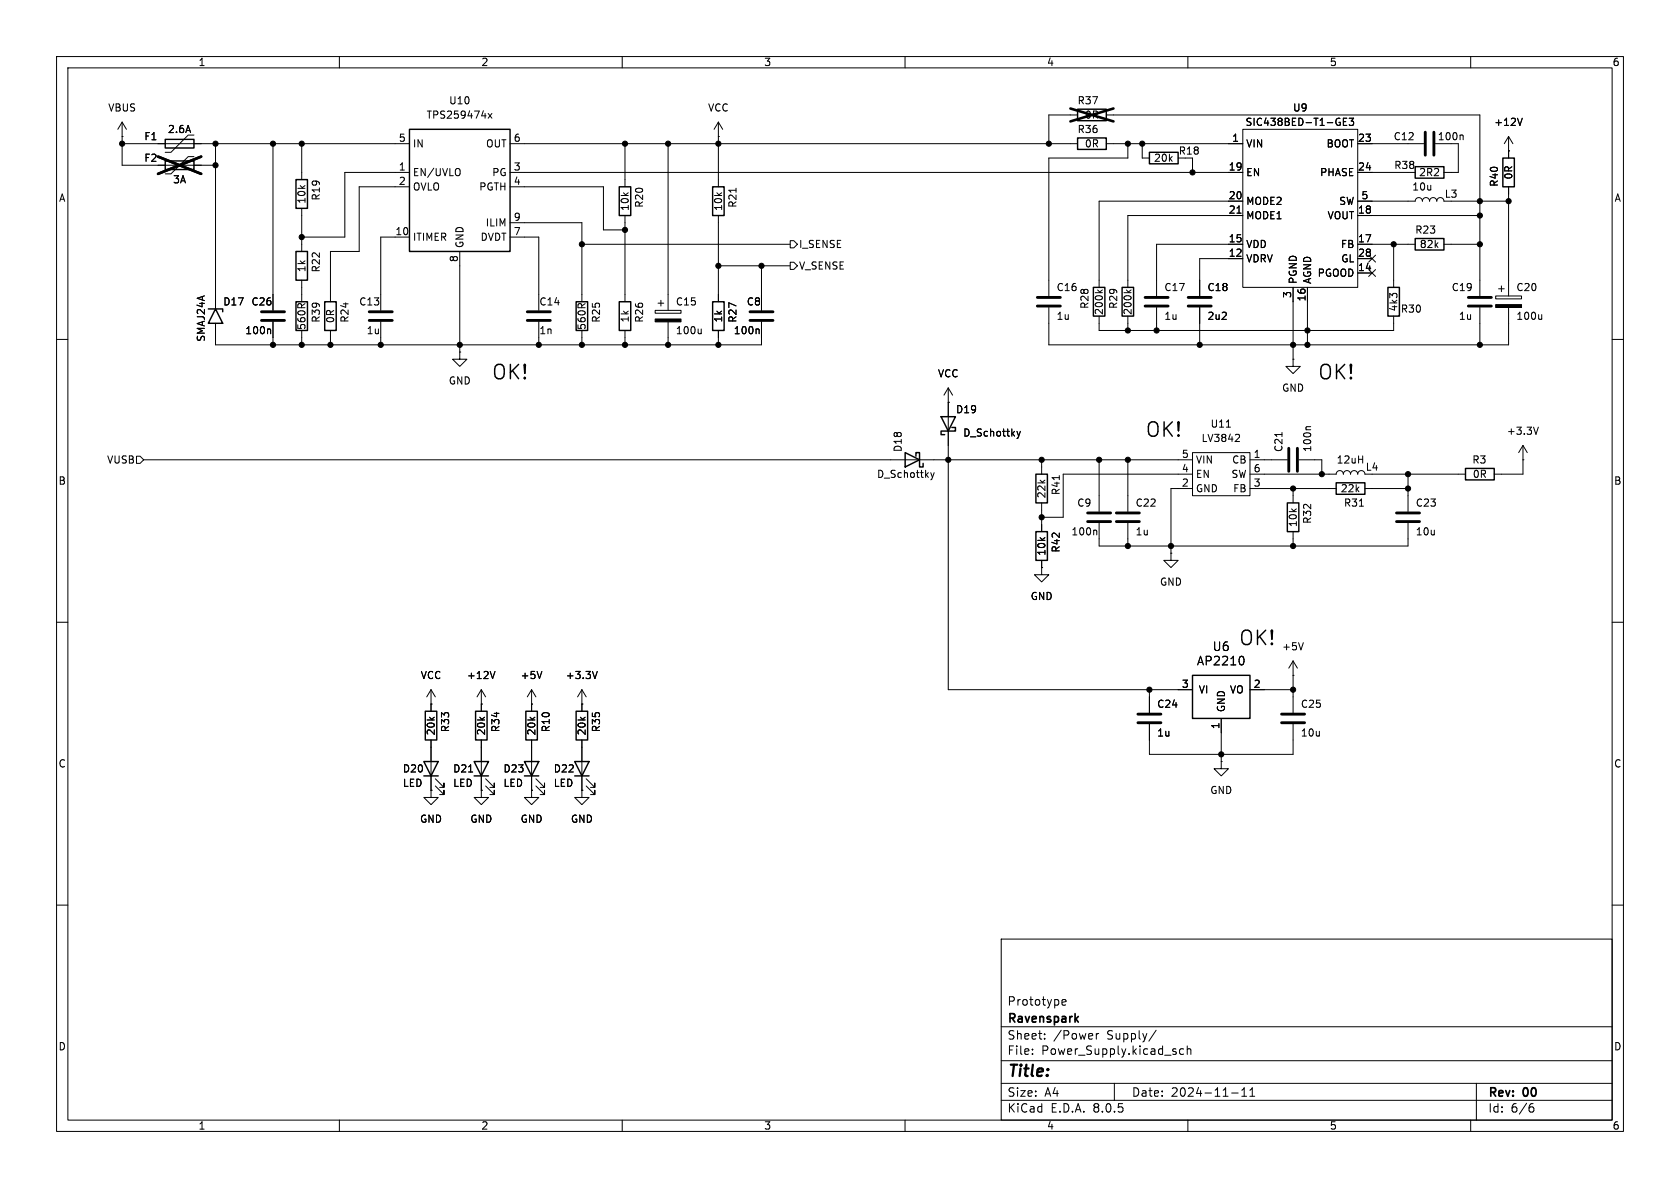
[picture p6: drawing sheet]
<svg xmlns="http://www.w3.org/2000/svg" width="297mm" height="210mm" viewBox="0 0 297 210" stroke-linecap="round" stroke-linejoin="round" font-family="sans-serif">
<g fill="none" stroke="#000" stroke-width=".18">
<path d="M10 10h277v190h-277zM12 12h273v186h-273zM60 10v2M110 10v2M160 10v2M210 10v2M260 10v2M21.6 24.1h.1M21.6 21.6l-.8 1.3M21.6 21.6v7.6h16.5M21.6 21.6l.8 1.3M21.6 25.4h50.8"/>
<path d="M34.3 23.9h-1l-3.1 3h-1M34.3 27.7h-1l-3.1 3h-1M38.1 25.4v29.2M48.3 25.4v29.5M53.3 25.4v6.4M53.3 36.8v7.7M72.4 30.5h-11.4v11.4h-7.7M72.4 33h-8.9v11.5h-5.1v8.8M81.2 29.9a.9 .9 0 0 1 0 1.1M86.3 20.1l.7 .8M87 20.1l-.7 .8M90.2 25.4h100.3"/>
<path d="M90.2 30.5h129.5M90.2 39.4h12.7v13.9M90.2 33h16.5v7.6h3.8M110.5 25.4v7.6M110.5 38.1v15.2M118.1 25.4v29.5M127 24.1h.1M127 21.6l-.8 1.3M127 21.6v11.4M127 38.1v15.2M127 21.6l.8 1.3M130.1 33.3v.7"/>
<path d="M190.5 20.3h-5.1v5.1M195.6 20.3h66v32M195.6 25.4h24.1M199.4 25.4v2.5h-14v24.4M201.9 25.4v2.5h1.3M210.8 27.9v2.6M218.7 37.7h.7M219.7 22.9h20.3v27.9h-20.3zM219.7 38.1h-20.3v12.7M219.7 35.6h-25.4v15.2M237.5 21.5h.4M238.1 20.9h-.6v1.3h.6"/>
<path d="M238.5 20.9h.8l-.4 .5 .3 .1v.5l-.1 .2-.6-.2M240 35.6h10.2a.64 .64 0 0 1 .6-.7 .64 .64 0 0 1 .7 .7 .64 .64 0 0 1 .6-.7 .64 .64 0 0 1 .6 .7 .64 .64 0 0 1 .7-.7 .64 .64 0 0 1 .6 .7 .64 .64 0 0 1 .6-.7 .64 .64 0 0 1 .7 .7M240 25.4h11.7M240 38.1h21.6M240 30.5h10.2M256.5 35.6h10.2M257.8 25.4v5.1h-2.5M258.5 23.9l.2 .1v.7M266.7 26.7h.1M266.7 24.1v3.8M266.7 33v19.3M266.7 24.1l-.8 1.3"/>
<path d="M266.7 24.1l.8 1.3M269.1 20.9l-.4 1.3M10 60h2M47.7 58.2l.1 .1v.7M48.3 56.9v4.1M53.3 49.5v3.8M53.3 58.4v2.6M58.4 58.4v2.6M67.3 56.9v4.1M72.4 41.9h-5.1v13M81.3 44.5v17.7M90.2 41.9h5v13"/>
<path d="M95.2 56.9v4.1M102.9 43.2h36.8M102.9 58.4v2.6M110.5 58.4v2.6M115.8 54.9h4.6v.5h-4.6zM116.3 53.6h1M116.8 53.1v1M118.1 56.9v4.1M124 58.2v.8M124 58.9l-.2 .1M127 58.4v2.6M127 47h12.7"/>
<path d="M134 58.2l.2 .1v.7M134.6 47v7.9M134.6 56.9v4.1h-96.5v-3.8M139.7 42.5h.6l.7 .7-.7 .6h-.6zM139.7 46.4h.6l.7 .6-.7 .6h-.6zM185.4 54.4v6.6h81.3v-6.6M194 51.3l.5 .4M194.3 55.9v2.5h52.1v-2.5M194.9 51.3l-.5 .3M199.1 51.3l.5 .4M199.4 55.9v2.5M200 51.3l-.5 .3"/>
<path d="M204.5 54.4v4M212.1 54.4v6.6M219.7 45.7h-7.6v6.6M219.7 43.2h-15.2v9.1M228.6 50.8v12.7M231.1 50.8v10.2M240 45.7h2.6M240 48.3h2.6M240 43.2h10.2M242 45.1l1.2 1.2M242 47.7l1.2 1.2M243.2 45.1l-1.2 1.2"/>
<path d="M243.2 47.7l-1.2 1.2M246.4 43.2v7.6M255.3 43.2h6.3M261.6 54.4v6.6M264.4 52.3h4.6v.5h-4.6zM264.9 51.1h1M265.4 50.5v1.1M272.6 55.6v.9M272.6 56.3l-.2 .2M285 60h2M81.3 62.2v1.3h1.2l-1.2 1.3-1.3-1.3h1.3M81.3 62.2h.1"/>
<path d="M167.6 71.1h.1M167.6 68.6v53.3h43.2M167.6 68.6l-.7 1.3M167.6 68.6l.8 1.3M179.8 76.3l.3 .8M180.1 77.1l-.3 .4M180.4 76.3l-.3 .8M216.8 75.5h.7M218.9 76.8l.2 .2v.3l-.8 .7h.8M226.6 76.5v.7M228.6 63.5v1.3h1.3l-1.3 1.2-1.3-1.2h1.3M228.6 63.5h.1"/>
<path d="M231.7 75.4h-.6l-.2 .2M269.2 78.7v5.1h-5M269.2 78.7l-.7 1.3M269.2 78.7l.8 1.3M272 75.5l-.5 1.3M24.1 80.6h.7l.6 .7-.6 .6h-.7zM25.4 81.3h185.4M164.5 83.6l.3 .8M164.8 84.4l-.3 .4M165.2 83.6l-.4 .8M184.1 81.3v2.5M184.1 88.9v5.1"/>
<path d="M184.1 99.1v1.2M187.3 84.1v.7M193.7 93.7l.2 .2v.7M194.3 81.3v9.1M194.3 92.5v4h54.6v-4M199.4 81.3v9.1M199.4 92.5v4M207 97.8v1.3h1.3l-1.3 1.2-1.3-1.2h1.3M207 97.8h.1M210.8 80h10.2v7.6h-10.2zM210.8 83.8h-22.8v7.6h-3.9M210.8 86.4h-3.8v11.4"/>
<path d="M221 83.8h15.2a.64 .64 0 0 1 .7-.6 .64 .64 0 0 1 .6 .6 .64 .64 0 0 1 .6-.6 .64 .64 0 0 1 .7 .6 .64 .64 0 0 1 .6-.6 .64 .64 0 0 1 .6 .6 .64 .64 0 0 1 .7-.6 .64 .64 0 0 1 .6 .6M221 81.3h6.6M221 86.4h15.2M228.6 86.4v2.5M228.6 94v2.5M229.6 81.3h4.1v2.5M240.3 89.5h.7M241.3 86.4h7.6M242.6 83.8h16.5M248.9 83.8v6.6M269.2 81.3h.1M10 110h2"/>
<path d="M87.5 118.7l-.4 1.3M95.8 118.7l-.4 1.3M105.6 118.7l-.4 1.3M184.1 100.3v1.3h1.3l-1.3 1.3-1.2-1.3h1.2M184.1 100.3h.1M219.7 116.1l.2 .5-.2 .9M228.6 119.4h.1M228.6 116.8v9.2M228.6 116.8l-.8 1.3M228.6 116.8l.8 1.3M230.4 113.6l-.4 1.3M285 110h2"/>
<path d="M76.2 124.5h.1M76.2 139.7v1.3h1.3l-1.3 1.2-1.3-1.2h1.3M76.2 139.7h.1M76.2 121.9l-.8 1.3M76.2 121.9v3.8M76.2 130.8v8.9M76.2 121.9l.8 1.3M77 138.9l1.5 1.6v-.8v.8h-.8M77 137.7l1.5 1.5v-.8v.8h-.8M82.8 136.5h.8M85.1 124.5h.1M85.1 139.7v1.3h1.3l-1.3 1.2-1.3-1.2h1.3"/>
<path d="M85.1 139.7h.1M85.1 121.9v3.8M85.1 130.8v8.9M85.1 121.9l-.8 1.3M85.1 121.9l.8 1.3M85.9 138.9l1.5 1.6v-.8v.8h-.8M85.9 137.7l1.5 1.5v-.8v.8h-.8M94 139.7v1.3h1.2l-1.2 1.2-1.3-1.2h1.3M94 139.7h.1M94 124.5h.1M94 121.9v3.8M94 130.8v8.9"/>
<path d="M94 121.9l-.8 1.3M94 121.9l.7 1.3M94.7 138.9l1.6 1.6v-.8v.8h-.8M94.7 137.7l1.6 1.5v-.8v.8h-.8M102.9 124.5h.1M102.9 139.7v1.3h1.2l-1.2 1.2-1.3-1.2h1.3M102.9 139.7h.1M102.9 121.9l-.8 1.3M102.9 121.9v3.8M102.9 130.8v8.9M102.9 121.9l.7 1.3M103.6 138.9l1.6 1.6v-.8v.8h-.8"/>
<path d="M103.6 137.7l1.6 1.5v-.8v.8h-.8M203.2 128v5.4h25.4v-5.4M203.2 121.9v4.1M215.9 134.6v1.3h1.3l-1.3 1.3-1.3-1.3h1.3M215.9 134.6h.1M215.9 127v7.6M221 121.9h7.6M10 160h2M285 160h2M177 166h108v32h-108zM187.7 177.2l.8-.1-.1-.3-.4-.1-.3 .2 .1 .7h.6M60 198v2"/>
<path d="M110 198v2M160 198v2M177 194.5h108M177 191.5h108M177 187.5h108M177 181.5h108M182.5 186.3v.1M182.5 185.5v.1M184.7 183.6v.1M184.7 182.8v.1M193.8 182.7v1M194.2 182.7l-.2 .1-.2 .2"/>
<path d="M197 191.5v3M204.4 182.1l-1.3 2M209.2 185.5l-.4-.1-.3 .3v.4l.2 .2h.5M209.9 185.5l.2-.1 .4 .1v.9M209.9 184.9v1.5M210 198v2M217.7 193.2h1.2M219.5 193.8h.9M219.5 192.7l.5-.4v1.5M221 193.8h.8M221 192.7l.4-.4v1.5M260 198v2"/>
<path d="M261 191.5v6.5M270.6 195.7h.3l.3 .3-.1 .5-.5 .1M271 195.1l-.4 .1"/>
</g>
<path d="M190.6 179.7l-.5 .6M190.2 180.1l.4 .6" fill="none" stroke="#000" stroke-width=".3"/>
<g fill="none" stroke="#000" stroke-width=".25">
<path d="M190.5 19.3h5.1v2h-5.1zM29.2 24.6h5.1v1.6h-5.1zM29.2 28.4h5.1v1.6h-5.1zM52.3 31.8h2.1v5h-2.1zM72.4 22.9h17.8v21.6h-17.8zM109.5 33h2v5.1h-2zM126 33h2v5.1h-2zM190.5 24.4h5.1v2h-5.1zM203.2 26.9h5.1v2.1h-5.1zM250.2 29.5h5.1v2h-5.1zM265.7 27.9h2v5.1h-2zM36.8 54.6h2.6v.5"/>
<path d="M38.1 54.6l1.3 2.6h-2.6zM52.3 44.5h2.1v5h-2.1zM52.3 53.3h2.1v5.1h-2.1zM57.4 53.3h2v5.1h-2zM101.9 53.3h2v5.1h-2zM109.5 53.3h2v5.1h-2zM126 53.3h2v5.1h-2zM193.3 50.8h2v5.1h-2zM198.4 50.8h2v5.1h-2zM245.4 50.8h2v5.1h-2zM250.2 42.2h5.1v2h-5.1zM166.4 73.7h2.5l-1.3 2.5z"/>
<path d="M168.3 75.6h.6v.6h-2.5v.6h.6M160 80l2.6 1.3-2.6 1.3zM161.9 80.6v-.6h.7v2.6h.6v-.7M183.1 83.8h2.1v5.1h-2.1zM183.1 94h2.1v5.1h-2.1zM227.6 88.9h2v5.1h-2zM236.2 85.3h5.1v2.1h-5.1zM259.1 82.8h5.1v2h-5.1zM210.8 119.4h10.2v7.6h-10.2zM74.9 134.6h2.6l-1.3 2.6zM74.9 137.2h2.6M75.2 125.7h2v5.1h-2z"/>
<path d="M83.8 134.6h2.6l-1.3 2.6zM83.8 137.2h2.6M84.1 125.7h2v5.1h-2zM92.7 134.6h2.5l-1.2 2.6zM92.7 137.2h2.5M93 125.7h2v5.1h-2zM101.6 134.6h2.5l-1.2 2.6zM101.6 137.2h2.5M101.9 125.7h2v5.1h-2z"/>
</g>
<g fill="none" stroke="#000" stroke-width=".51">
<path d="M252 23.4v4M253.5 23.4v4M46.2 55.1h4.1M46.2 56.6h4.1M65.3 55.1h4M65.3 56.6h4M93.2 55.1h4.1M93.2 56.6h4.1M132.6 55.1h4.1M132.6 56.6h4.1M183.4 54.1h4.1M183.4 52.6h4.1"/>
<path d="M202.4 54.1h4.1M202.4 52.6h4.1M210.1 54.1h4M210.1 52.6h4M259.6 54.1h4.1M259.6 52.6h4.1M227.8 79.2v4.1M229.4 79.2v4.1M192.3 92.2h4M192.3 90.7h4M197.4 92.2h4M197.4 90.7h4"/>
<path d="M246.9 92.2h4.1M246.9 90.7h4.1M201.2 127.8h4M201.2 126.2h4M226.6 127.8h4M226.6 126.2h4"/>
</g>
<path d="M189.2 19.2l7.6 2.3M196.8 19.2l-7.6 2.3M27.9 27.7l7.7 3M35.6 27.7l-7.7 3" fill="none" stroke="#000" stroke-width=".46"/>
<g fill="#000" stroke="#000" stroke-width=".18">
<path d="M115.8 56.4h4.6v.5h-4.6zM264.4 53.8h4.6v.6h-4.6z"/>
<circle cx="21.6" cy="25.4" r=".46"/>
<circle cx="38.1" cy="25.4" r=".46"/>
<circle cx="38.1" cy="29.2" r=".46"/>
<circle cx="48.3" cy="25.4" r=".46"/>
<circle cx="53.3" cy="25.4" r=".46"/>
<circle cx="110.5" cy="25.4" r=".46"/>
<circle cx="118.1" cy="25.4" r=".46"/>
<circle cx="127" cy="25.4" r=".46"/>
<circle cx="185.4" cy="25.4" r=".46"/>
<circle cx="199.4" cy="25.4" r=".46"/>
<circle cx="201.9" cy="25.4" r=".46"/>
<circle cx="210.8" cy="30.5" r=".46"/>
<circle cx="261.6" cy="38.1" r=".46"/>
<circle cx="261.6" cy="35.6" r=".46"/>
<circle cx="266.7" cy="35.6" r=".46"/>
<circle cx="53.3" cy="41.9" r=".46"/>
<circle cx="102.9" cy="43.2" r=".46"/>
<circle cx="110.5" cy="40.6" r=".46"/>
<circle cx="127" cy="47" r=".46"/>
<circle cx="134.6" cy="47" r=".46"/>
<circle cx="199.4" cy="58.4" r=".46"/>
<circle cx="204.5" cy="58.4" r=".46"/>
<circle cx="231.1" cy="58.4" r=".46"/>
<circle cx="246.4" cy="43.2" r=".46"/>
<circle cx="261.6" cy="43.2" r=".46"/>
<circle cx="48.3" cy="61" r=".46"/>
<circle cx="53.3" cy="61" r=".46"/>
<circle cx="58.4" cy="61" r=".46"/>
<circle cx="67.3" cy="61" r=".46"/>
<circle cx="81.3" cy="61" r=".46"/>
<circle cx="95.2" cy="61" r=".46"/>
<circle cx="102.9" cy="61" r=".46"/>
<circle cx="110.5" cy="61" r=".46"/>
<circle cx="118.1" cy="61" r=".46"/>
<circle cx="127" cy="61" r=".46"/>
<circle cx="212.1" cy="61" r=".46"/>
<circle cx="228.6" cy="61" r=".46"/>
<circle cx="231.1" cy="61" r=".46"/>
<circle cx="261.6" cy="61" r=".46"/>
<circle cx="167.6" cy="81.3" r=".46"/>
<circle cx="184.1" cy="91.4" r=".46"/>
<circle cx="184.1" cy="81.3" r=".46"/>
<circle cx="194.3" cy="81.3" r=".46"/>
<circle cx="199.4" cy="96.5" r=".46"/>
<circle cx="199.4" cy="81.3" r=".46"/>
<circle cx="207" cy="96.5" r=".46"/>
<circle cx="228.6" cy="96.5" r=".46"/>
<circle cx="228.6" cy="86.4" r=".46"/>
<circle cx="233.7" cy="83.8" r=".46"/>
<circle cx="248.9" cy="86.4" r=".46"/>
<circle cx="248.9" cy="83.8" r=".46"/>
<circle cx="203.2" cy="121.9" r=".46"/>
<circle cx="215.9" cy="133.4" r=".46"/>
<circle cx="228.6" cy="121.9" r=".46"/>
</g>
<g font-size="3.5">
<text x="86.8" y="67.4">OK!</text>
<text x="232.9" y="67.4">OK!</text>
<text x="202.4" y="77.6">OK!</text>
<text x="218.9" y="114.4">OK!</text>
</g>
<text font-size="2.8" x="178" y="190.9">Title:</text>
<g font-size="2.1">
<text x="211.5" y="117.8">AP2210</text>
<text x="214.3" y="115.3">U6</text>
<text x="178" y="178">Prototype</text>
<text x="178" y="184">Sheet:</text>
<text x="178" y="181.2">Ravenspark</text>
<text x="186.2" y="184">/Power</text>
<text x="195.7" y="184">Supply/</text>
<text x="178" y="186.7">File:</text>
<text x="184.1" y="186.7">Power_Supply.kicad_sch</text>
<text x="178" y="196.9">KiCad</text>
<text x="178" y="194.1">Size:</text>
<text x="184.7" y="194.1">A4</text>
<text x="185.7" y="196.9">E.D.A.</text>
<text x="193.3" y="196.9">8.0.5</text>
<text x="200" y="194.1">Date:</text>
<text x="207" y="194.1">2024-11-11</text>
<text x="263" y="194.3">Rev:</text>
<text x="263" y="196.9">Id:</text>
<text x="267.1" y="196.9">6/6</text>
<text x="269.4" y="194.3">00</text>
</g>
<g font-size="1.8">
<text x="35" y="11.9">1</text>
<text x="85" y="11.9">2</text>
<text x="135" y="11.9">3</text>
<text x="185" y="11.9">4</text>
<text x="235" y="11.9">5</text>
<text x="285" y="11.9">6</text>
<text x="19" y="19.9">VBUS</text>
<text x="29.6" y="23.7">2.6A</text>
<text x="75.3" y="21.2">TPS259474x</text>
<text x="79.3" y="18.6">U10</text>
<text x="125.1" y="19.9">VCC</text>
<text x="190.4" y="18.6">R37</text>
<text x="190.4" y="23.7">R36</text>
<text x="191.7" y="21.2">0R</text>
<text x="220.1" y="22.5">SIC438BED-T1-GE3</text>
<text x="228.5" y="19.9">U9</text>
<text x="264.1" y="22.5">+12V</text>
<text x="25.4" y="25">F1</text>
<text x="25.4" y="28.8">F2</text>
<text x="70.4" y="25.1">5</text>
<text x="72.9" y="26.3">IN</text>
<text x="85.8" y="26.3">OUT</text>
<text x="90.7" y="25.1">6</text>
<text x="191.7" y="26.3">0R</text>
<text x="203.9" y="28.8">20k</text>
<text x="208.3" y="27.5">R18</text>
<text x="217.7" y="25.1">1</text>
<text x="220.2" y="26.3">VIN</text>
<text x="234.4" y="26.3">BOOT</text>
<text x="240" y="25.1">23</text>
<text x="246.3" y="25">C12</text>
<text x="254.1" y="25">100n</text>
<text x="10.3" y="35.9">A</text>
<text x="30.5" y="32.6">3A</text>
<text x="56.7" y="35.6" transform="rotate(-90 56.7 35.6)">R19</text>
<text x="70.4" y="30.2">1</text>
<text x="70.4" y="32.8">2</text>
<text x="72.9" y="31.3">EN/UVLO</text>
<text x="72.9" y="33.9">OVLO</text>
<text x="84.6" y="33.9">PGTH</text>
<text x="86.9" y="31.3">PG</text>
<text x="90.7" y="30.2">3</text>
<text x="90.7" y="32.8">4</text>
<text x="217.1" y="30.2">19</text>
<text x="217.1" y="35.3">20</text>
<text x="220.2" y="31.3">EN</text>
<text x="233.3" y="31.3">PHASE</text>
<text x="240" y="30.2">24</text>
<text x="240.6" y="35.3">5</text>
<text x="246.4" y="30.1">R38</text>
<text x="249.6" y="33.9">10u</text>
<text x="250.8" y="31.3">2R2</text>
<text x="255.3" y="35.2">L3</text>
<text x="265" y="33.1" transform="rotate(-90 265 33.1)">R40</text>
<text x="267.6" y="31.8" transform="rotate(-90 267.6 31.8)">0R</text>
<text x="285.3" y="35.9">A</text>
<text x="54.2" y="36.1" transform="rotate(-90 54.2 36.1)">10k</text>
<text x="69.8" y="41.7">10</text>
<text x="85.8" y="40.2">ILIM</text>
<text x="90.7" y="41.7">7</text>
<text x="90.7" y="39.1">9</text>
<text x="111.4" y="37.4" transform="rotate(-90 111.4 37.4)">10k</text>
<text x="113.9" y="36.8" transform="rotate(-90 113.9 36.8)">R20</text>
<text x="127.9" y="37.4" transform="rotate(-90 127.9 37.4)">10k</text>
<text x="130.4" y="36.8" transform="rotate(-90 130.4 36.8)">R21</text>
<text x="217.1" y="37.8">21</text>
<text x="220.2" y="36.4">MODE2</text>
<text x="220.2" y="39">MODE1</text>
<text x="234.6" y="39">VOUT</text>
<text x="236.7" y="36.4">SW</text>
<text x="240" y="37.8">18</text>
<text x="250.1" y="41.5">R23</text>
<text x="72.9" y="42.8">ITIMER</text>
<text x="81" y="46.4" transform="rotate(-90 81 46.4)">8</text>
<text x="82.1" y="43.9" transform="rotate(-90 82.1 43.9)">GND</text>
<text x="84.9" y="42.8">DVDT</text>
<text x="141.2" y="44">I_SENSE</text>
<text x="141.2" y="47.9">V_SENSE</text>
<text x="217.1" y="45.5">12</text>
<text x="217.1" y="42.9">15</text>
<text x="220.2" y="46.6">VDRV</text>
<text x="220.2" y="44">VDD</text>
<text x="237" y="44">FB</text>
<text x="237" y="46.6">GL</text>
<text x="240" y="42.9">17</text>
<text x="240" y="45.5">28</text>
<text x="250.9" y="44">82k</text>
<text x="54.2" y="48.2" transform="rotate(-90 54.2 48.2)">1k</text>
<text x="56.7" y="48.3" transform="rotate(-90 56.7 48.3)">R22</text>
<text x="186.7" y="51.7">C16</text>
<text x="205.7" y="51.7">C17</text>
<text x="213.4" y="51.7">C18</text>
<text x="228.3" y="52.8" transform="rotate(-90 228.3 52.8)">3</text>
<text x="229.5" y="50.3" transform="rotate(-90 229.5 50.3)">PGND</text>
<text x="230.9" y="53.4" transform="rotate(-90 230.9 53.4)">16</text>
<text x="232" y="50.3" transform="rotate(-90 232 50.3)">AGND</text>
<text x="232.8" y="49.1">PGOOD</text>
<text x="240" y="48">14</text>
<text x="256.6" y="51.7">C19</text>
<text x="268" y="51.7">C20</text>
<text x="39.4" y="54.2">D17</text>
<text x="43.3" y="59.3">100n</text>
<text x="44.4" y="54.2">C26</text>
<text x="54.2" y="58.4" transform="rotate(-90 54.2 58.4)">560R</text>
<text x="56.7" y="57.1" transform="rotate(-90 56.7 57.1)">R39</text>
<text x="59.3" y="57.2" transform="rotate(-90 59.3 57.2)">0R</text>
<text x="61.8" y="57.1" transform="rotate(-90 61.8 57.1)">R24</text>
<text x="63.4" y="54.2">C13</text>
<text x="64.7" y="59.3">1u</text>
<text x="95.3" y="59.3">1n</text>
<text x="95.3" y="54.2">C14</text>
<text x="103.7" y="58.4" transform="rotate(-90 103.7 58.4)">560R</text>
<text x="106.3" y="57.1" transform="rotate(-90 106.3 57.1)">R25</text>
<text x="111.4" y="57.1" transform="rotate(-90 111.4 57.1)">1k</text>
<text x="113.9" y="57.1" transform="rotate(-90 113.9 57.1)">R26</text>
<text x="119.4" y="59.3">100u</text>
<text x="119.4" y="54.2">C15</text>
<text x="127.9" y="57.1" transform="rotate(-90 127.9 57.1)">1k</text>
<text x="129.6" y="59.3">100n</text>
<text x="130.4" y="57.1" transform="rotate(-90 130.4 57.1)">R27</text>
<text x="131.9" y="54.2">C8</text>
<text x="186.7" y="56.7">1u</text>
<text x="192.6" y="54.7" transform="rotate(-90 192.6 54.7)">R28</text>
<text x="195.2" y="55.8" transform="rotate(-90 195.2 55.8)">200k</text>
<text x="197.7" y="54.7" transform="rotate(-90 197.7 54.7)">R29</text>
<text x="200.3" y="55.8" transform="rotate(-90 200.3 55.8)">200k</text>
<text x="205.7" y="56.7">1u</text>
<text x="213.4" y="56.7">2u2</text>
<text x="247.2" y="55.2" transform="rotate(-90 247.2 55.2)">4k3</text>
<text x="247.6" y="55.5">R30</text>
<text x="257.8" y="56.7">1u</text>
<text x="268" y="56.7">100u</text>
<text x="36.4" y="60.5" transform="rotate(-90 36.4 60.5)">SMAJ24A</text>
<text x="79.2" y="68.2">GND</text>
<text x="165.7" y="66.9">VCC</text>
<text x="226.6" y="69.4">GND</text>
<text x="168.9" y="73.3">D19</text>
<text x="170.2" y="77.4">D_Schottky</text>
<text x="213.9" y="75.8">U11</text>
<text x="266.3" y="77.1">+3.3V</text>
<text x="18.8" y="82.1">VUSB</text>
<text x="159.6" y="80" transform="rotate(-90 159.6 80)">D18</text>
<text x="208.8" y="83.6">4</text>
<text x="208.8" y="81">5</text>
<text x="211.3" y="82.1">VIN</text>
<text x="212.3" y="78.3">LV3842</text>
<text x="217.7" y="82.1">CB</text>
<text x="221.5" y="81">1</text>
<text x="221.5" y="83.6">6</text>
<text x="226.9" y="80" transform="rotate(-90 226.9 80)">C21</text>
<text x="232" y="80" transform="rotate(-90 232 80)">100n</text>
<text x="236.2" y="82.1">12uH</text>
<text x="241.3" y="83.4">L4</text>
<text x="260.2" y="82.1">R3</text>
<text x="10.3" y="85.9">B</text>
<text x="154.9" y="84.7">D_Schottky</text>
<text x="185" y="88.2" transform="rotate(-90 185 88.2)">22k</text>
<text x="187.6" y="87.6" transform="rotate(-90 187.6 87.6)">R41</text>
<text x="190.3" y="89.8">C9</text>
<text x="200.7" y="89.8">C22</text>
<text x="208.8" y="86.1">2</text>
<text x="211.3" y="87.2">GND</text>
<text x="211.3" y="84.7">EN</text>
<text x="217.6" y="84.7">SW</text>
<text x="217.9" y="87.2">FB</text>
<text x="221.5" y="86.1">3</text>
<text x="236.9" y="87.2">22k</text>
<text x="237.5" y="89.8">R31</text>
<text x="250.2" y="89.8">C23</text>
<text x="260.3" y="84.7">0R</text>
<text x="285.3" y="85.9">B</text>
<text x="189.3" y="94.8">100n</text>
<text x="200.7" y="94.8">1u</text>
<text x="229.5" y="93.3" transform="rotate(-90 229.5 93.3)">10k</text>
<text x="232" y="92.7" transform="rotate(-90 232 92.7)">R32</text>
<text x="250.2" y="94.8">10u</text>
<text x="185" y="98.3" transform="rotate(-90 185 98.3)">10k</text>
<text x="187.6" y="97.8" transform="rotate(-90 187.6 97.8)">R42</text>
<text x="182.1" y="106.3">GND</text>
<text x="205" y="103.7">GND</text>
<text x="226.6" y="115.2">+5V</text>
<text x="74.3" y="120.2">VCC</text>
<text x="82.4" y="120.2">+12V</text>
<text x="91.9" y="120.2">+5V</text>
<text x="99.9" y="120.2">+3.3V</text>
<text x="204.5" y="125.3">C24</text>
<text x="208.8" y="121.7">3</text>
<text x="211.8" y="122.8">VI</text>
<text x="216.8" y="126" transform="rotate(-90 216.8 126)">GND</text>
<text x="217.3" y="122.8">VO</text>
<text x="221.5" y="121.7">2</text>
<text x="229.9" y="125.3">C25</text>
<text x="77.1" y="130.1" transform="rotate(-90 77.1 130.1)">20k</text>
<text x="79.6" y="129.5" transform="rotate(-90 79.6 129.5)">R33</text>
<text x="86" y="130.1" transform="rotate(-90 86 130.1)">20k</text>
<text x="88.5" y="129.5" transform="rotate(-90 88.5 129.5)">R34</text>
<text x="94.8" y="130.1" transform="rotate(-90 94.8 130.1)">20k</text>
<text x="97.4" y="129.5" transform="rotate(-90 97.4 129.5)">R10</text>
<text x="103.7" y="130.1" transform="rotate(-90 103.7 130.1)">20k</text>
<text x="106.3" y="129.5" transform="rotate(-90 106.3 129.5)">R35</text>
<text x="204.5" y="130.4">1u</text>
<text x="215.6" y="129" transform="rotate(-90 215.6 129)">1</text>
<text x="229.9" y="130.4">10u</text>
<text x="10.3" y="135.9">C</text>
<text x="71.1" y="136.8">D20</text>
<text x="80" y="136.8">D21</text>
<text x="88.9" y="136.8">D23</text>
<text x="97.8" y="136.8">D22</text>
<text x="285.3" y="135.9">C</text>
<text x="71.1" y="139.3">LED</text>
<text x="80" y="139.3">LED</text>
<text x="88.9" y="139.3">LED</text>
<text x="97.8" y="139.3">LED</text>
<text x="213.9" y="140.6">GND</text>
<text x="74.2" y="145.6">GND</text>
<text x="83.1" y="145.6">GND</text>
<text x="91.9" y="145.6">GND</text>
<text x="100.8" y="145.6">GND</text>
<text x="10.3" y="185.9">D</text>
<text x="285.3" y="185.9">D</text>
<text x="35" y="199.9">1</text>
<text x="85" y="199.9">2</text>
<text x="135" y="199.9">3</text>
<text x="185" y="199.9">4</text>
<text x="235" y="199.9">5</text>
<text x="285" y="199.9">6</text>
</g>
</svg>
